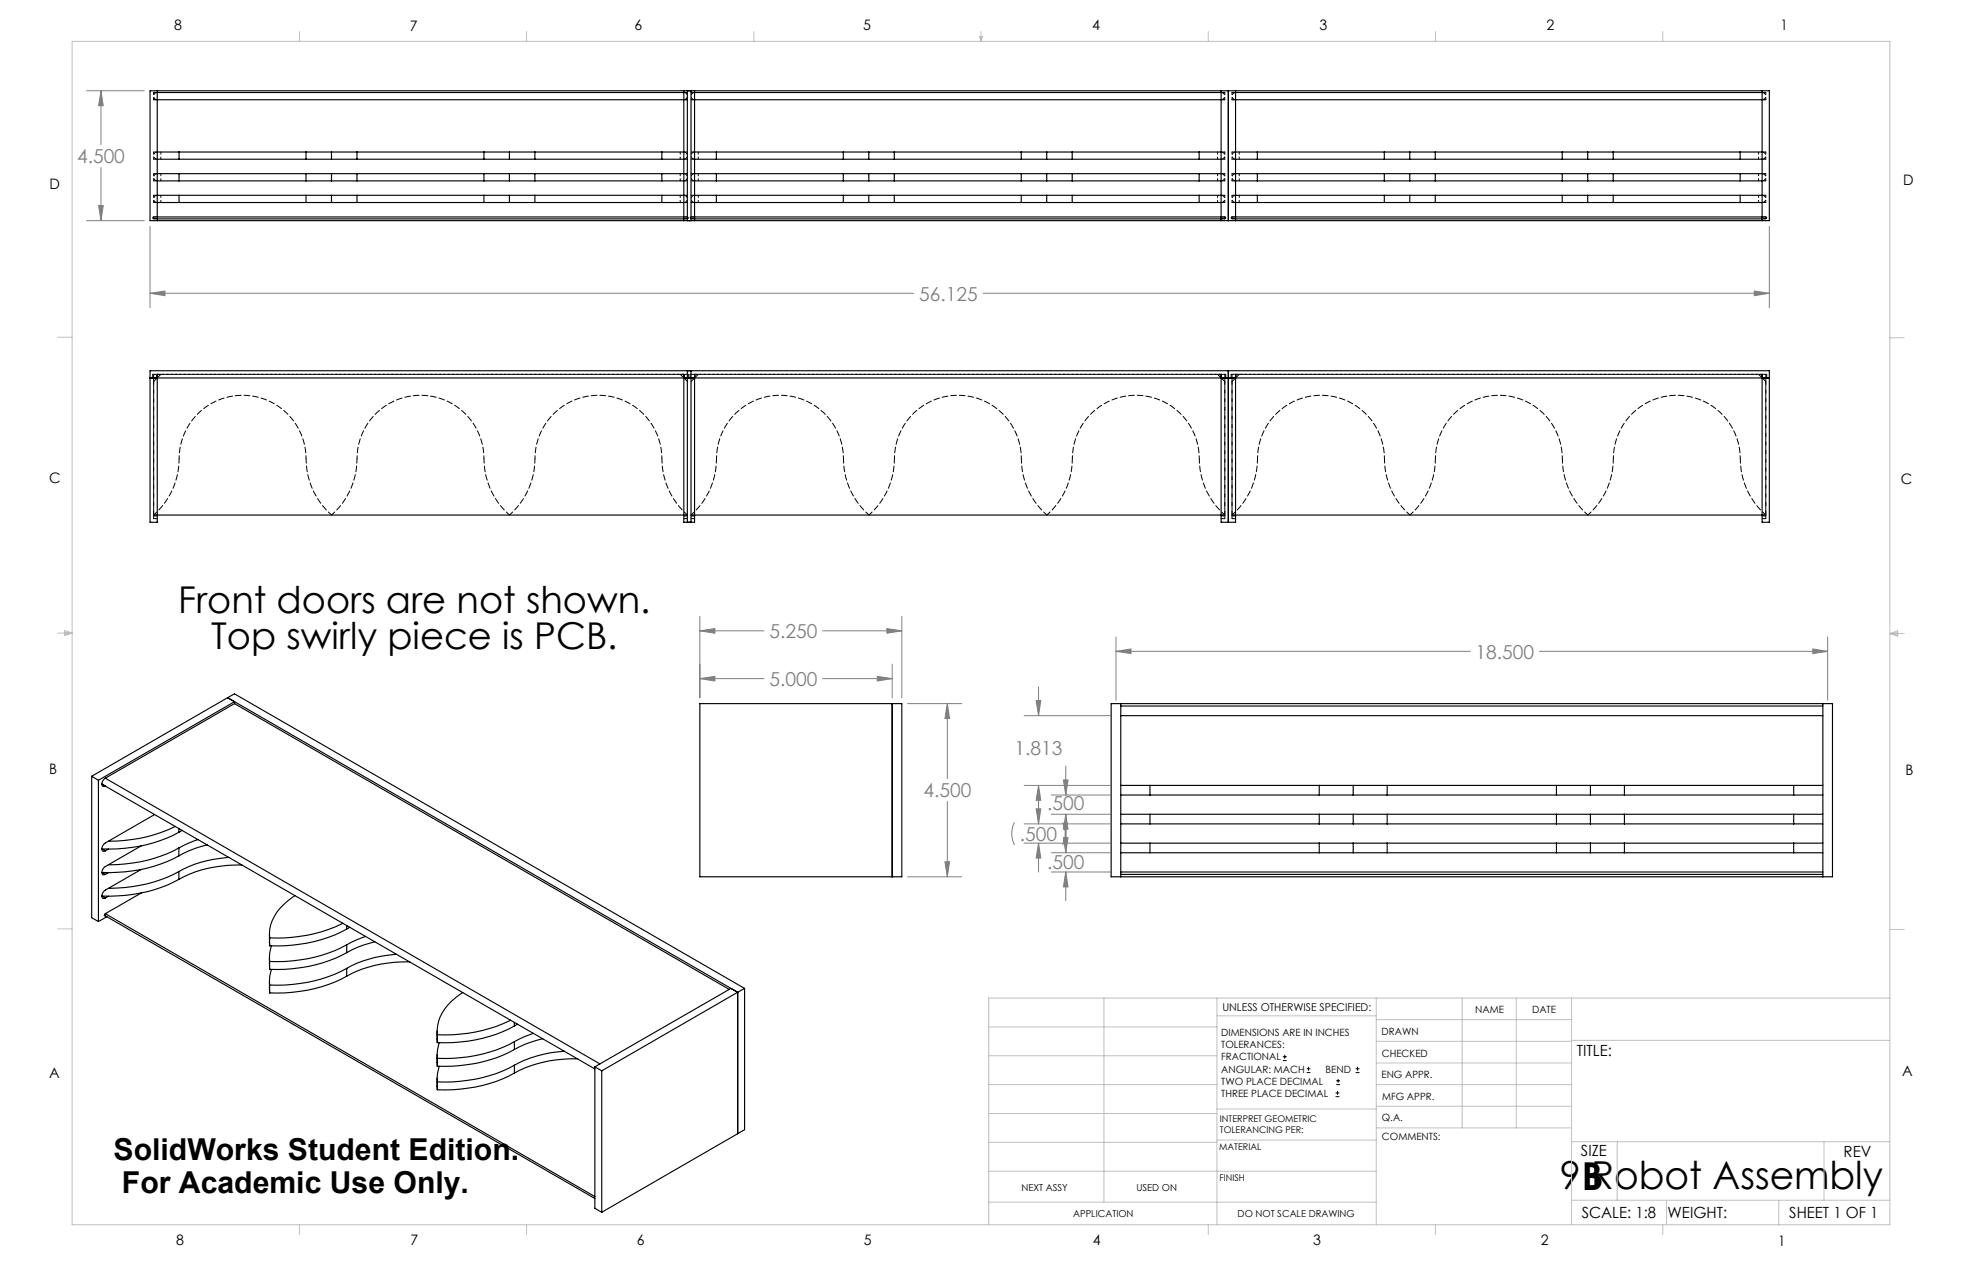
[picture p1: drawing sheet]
<svg xmlns="http://www.w3.org/2000/svg" width="432mm" height="279mm" viewBox="0 0 432 279" stroke-linecap="round" stroke-linejoin="round" font-family="sans-serif">
<g fill="none" stroke="#000" stroke-width=".22">
<path d="M282.3 233.3h.9M282.3 232.5h.9M282.8 232.1v.8M287.6 236h.8M287.6 235.1h.8M288 234.7v.8M294.1 238.6h.8M294.1 237.8h.8M294.5 237.4v.8M298.3 236h.9M298.3 235.1h.9M298.8 234.7v.8"/>
<path d="M293.9 241.3h.9M293.9 240.5h.9M294.4 240v.8"/>
</g>
<g fill="none" stroke="#808080" stroke-width=".22">
<path d="M19 20h12.7M22.2 20l.5 3.2h-1zM22.2 20v11.8M22.2 36.9v11.6M19 48.5h12.7M21.7 45.2h1l-.5 3.3zM33 49.8v17.9M389.4 49.8v17.9M33 64.5l3.3-.5v1.1zM33 64.5h168.1M216.4 64.5h173M386.1 64l3.3 .5-3.3 .6z"/>
<path d="M154 138.8l3.3-.5v1zM154 135.6v17.9M154 138.8h14.1M181 138.8h17.5M195.2 138.3l3.3 .5-3.3 .5zM198.5 135.6v17.9M154 149.3l3.3-.5v1zM154 149.3h14.1M181 149.3h15.4M193.1 148.8l3.3 .5-3.3 .5zM196.4 146.1v7.4M199.7 154.8h12"/>
<path d="M208.5 154.8l.5 3.3h-1zM208.5 154.8v16.5M225.4 157.4h18.9M228 154.1h1.1l-.5 3.3zM228.6 151.1v6.3M245.6 143.3l3.3-.5v1zM245.6 140.1v14M245.6 143.3h78M338.8 143.3h63.4M399 142.8l3.2 .5-3.2 .5zM402.2 140.1v14M208.5 176.3v16.6"/>
<path d="M225.4 172.8h18.9M228 177.9h1.1l-.5 3.4zM228.6 172.8l.5 3.3h-1.1zM228.6 172.8v8.5M231.4 179.1h12.9M231.4 174.9h12.9M234 171.6h1.1l-.5 3.3zM234.6 179.1l.5 3.3h-1.1zM234.6 168.6v6.3M234.6 179.1v8.5M199.7 192.9h12M208 189.6h1l-.5 3.3z"/>
<path d="M223.3 180.9l-.2 .3a5.5 5.5 0 0 0 .2 4.7M225.4 185.5h18.9M225.4 181.3h18.9M228.6 185.5l.5 3.3h-1.1zM228.6 185.5v6.3M231.4 191.8h12.9M231.4 187.6h12.9M233.8 180.9a5.5 5.5 0 0 1 0 5M234 184.3h1.1l-.5 3.3zM234.6 191.8l.5 3.3h-1.1zM234.6 191.8v6.4"/>
</g>
<g fill="none" stroke="#c0c0c0" stroke-width=".22">
<path d="M15.9 9.1h400v260.4h-400zM65.9 6.9v2.2M115.9 6.9v2.2M165.9 6.9v2.2M215.6 8h.6l-.3 1.1zM215.7 8l.2 1.1M215.9 6.9v2.2M216 8l-.1 1.1M265.9 6.9v2.2M315.9 6.9v2.2M365.9 6.9v2.2M12.7 74.2h3.2"/>
<path d="M415.9 74.3h3.2M12.7 139.3h3.2M14.2 139.1l1.7 .2M14.2 138.7l1.7 .6-1.7 .5zM15.9 139.3l-1.7 .3M415.9 139.4h3.2M415.9 139.4l1.8-.6v1.2zM415.9 139.4l1.8 .3M417.7 139.2l-1.8 .2M12.7 204.4h3.2M243 219.6v44.9M267.8 219.6v49.9"/>
<path d="M302.9 219.6v49.9M321.8 219.6v28.5M333.7 219.6v28.5M345.9 219.6v49.9M415.9 204.5h3.2M415.9 219.6h-198.3v49.9M217.6 238.6h50.2M217.6 232.3h50.2M217.6 225.9h50.2M267.8 223.5h35.1M302.9 233.9h43M302.9 229.1h43"/>
<path d="M302.9 224.3h43M302.9 238.6h43M345.9 228.9h70M217.6 257.7h85.3M217.6 251.3h50.2M217.6 245h50.2M267.8 250.8h35.1M267.8 244h35.1M302.9 248.1h43M302.9 243.4h43M345.9 251.2h70M355.9 251.2v12.9"/>
<path d="M401.4 251.2v12.9M65.9 269.5v2.1M115.9 269.5v2.1M217.6 264.5h85.3M265.9 269.5v2.1M315.9 269.5v2.1M345.9 264.1h70M365.9 269.5v2.1M366.8 264.1v5.4M391.5 264.1v5.4"/>
</g>
<path d="M33 64.5l3.3-.5v1.1zM386.1 64l3.3 .5-3.3 .6zM21.7 45.2h1l-.5 3.3zM22.2 20l.5 3.2h-1zM234.6 191.8l.5 3.3h-1.1zM234 184.3h1.1l-.5 3.3zM228.6 185.5l.5 3.3h-1.1zM228 177.9h1.1l-.5 3.4zM234.6 179.1l.5 3.3h-1.1zM234 171.6h1.1l-.5 3.3zM228.6 172.8l.5 3.3h-1.1zM228 154.1h1.1l-.5 3.3zM245.6 143.3l3.3-.5v1zM399 142.8l3.2 .5-3.2 .5zM208 189.6h1l-.5 3.3zM208.5 154.8l.5 3.3h-1zM154 149.3l3.3-.5v1zM193.1 148.8l3.3 .5-3.3 .5zM154 138.8l3.3-.5v1zM195.2 138.3l3.3 .5-3.3 .5z" fill="#808080"/>
<g fill="none" stroke="#000" stroke-width=".25">
<path d="M33 20h356.4v28.5h-356.4zM34.6 20v28.5M150.5 20v28.5M151.3 20v28.5M152.1 20v28.5M152.9 20v28.5M268.7 20v28.5M270.3 20v28.5M271.9 20v28.5M387.8 20v28.5M34.6 35h4.8M34.6 33.4h4.8"/>
<path d="M34.6 39.8h4.8M34.6 38.2h4.8M34.6 20.4h115.9M34.6 21.9h115.9M39.4 35h27.9M39.4 33.4h27.9M39.4 39.8h27.9M39.4 38.2h27.9M39.4 33.4v1.6M39.4 38.2v1.6M67.3 35h5.7M67.3 33.4h5.7"/>
<path d="M67.3 39.8h5.7M67.3 38.2h5.7M67.3 33.4v1.6M67.3 38.2v1.6M73 35h5.6M73 33.4h5.6M73 39.8h5.6M73 38.2h5.6M73 33.4v1.6M73 38.2v1.6M78.6 35h27.9M78.6 33.4h27.9"/>
<path d="M78.6 39.8h27.9M78.6 38.2h27.9M78.6 33.4v1.6M78.6 38.2v1.6M106.5 35h5.6M106.5 33.4h5.6M106.5 39.8h5.6M106.5 38.2h5.6M106.5 33.4v1.6M106.5 38.2v1.6M112.1 35h5.6M112.1 33.4h5.6"/>
<path d="M112.1 39.8h5.6M112.1 38.2h5.6M112.1 33.4v1.6M112.1 38.2v1.6M117.7 35h28M117.7 33.4h28M117.7 39.8h28M117.7 38.2h28M117.7 33.4v1.6M117.7 38.2v1.6M145.7 35h4.8M145.7 33.4h4.8"/>
<path d="M145.7 39.8h4.8M145.7 38.2h4.8M145.7 33.4v1.6M145.7 38.2v1.6M152.9 39.8h4.8M152.9 38.2h4.8M152.9 33.4h4.8M152.9 35h4.8M152.9 20.4h115.8M152.9 21.9h115.8M157.7 39.8h27.9M157.7 38.2h27.9"/>
<path d="M157.7 33.4h27.9M157.7 35h27.9M157.7 33.4v1.6M157.7 38.2v1.6M185.6 39.8h5.6M185.6 38.2h5.6M185.6 33.4h5.6M185.6 35h5.6M185.6 33.4v1.6M185.6 38.2v1.6M191.2 39.8h5.6M191.2 38.2h5.6"/>
<path d="M191.2 33.4h5.6M191.2 35h5.6M191.2 33.4v1.6M191.2 38.2v1.6M196.8 39.8h28M196.8 38.2h28M196.8 33.4h28M196.8 35h28M196.8 33.4v1.6M196.8 38.2v1.6M224.8 39.8h5.6M224.8 38.2h5.6"/>
<path d="M224.8 35h5.6M224.8 33.4h5.6M224.8 33.4v1.6M224.8 38.2v1.6M230.4 39.8h5.6M230.4 38.2h5.6M230.4 35h5.6M230.4 33.4h5.6M230.4 33.4v1.6M230.4 38.2v1.6M236 39.8h27.9M236 38.2h27.9"/>
<path d="M236 33.4h27.9M236 35h27.9M236 33.4v1.6M236 38.2v1.6M263.9 39.8h4.8M263.9 38.2h4.8M263.9 33.4h4.8M263.9 35h4.8M263.9 33.4v1.6M263.9 38.2v1.6M271.9 35h4.8M271.9 33.4h4.8"/>
<path d="M271.9 38.2h4.8M271.9 39.8h4.8M271.9 20.4h115.9M271.9 21.9h115.9M276.7 35h28M276.7 33.4h28M276.7 38.2h28M276.7 39.8h28M276.7 33.4v1.6M276.7 38.2v1.6M304.7 35h5.6M304.7 33.4h5.6"/>
<path d="M304.7 38.2h5.6M304.7 39.8h5.6M304.7 33.4v1.6M304.7 38.2v1.6M310.3 35h5.6M310.3 33.4h5.6M310.3 38.2h5.6M310.3 39.8h5.6M310.3 33.4v1.6M310.3 38.2v1.6M315.9 35h27.9M315.9 33.4h27.9"/>
<path d="M315.9 38.2h27.9M315.9 39.8h27.9M315.9 33.4v1.6M315.9 38.2v1.6M343.8 35h5.6M343.8 33.4h5.6M343.8 38.2h5.6M343.8 39.8h5.6M343.8 33.4v1.6M343.8 38.2v1.6M349.4 35h5.6M349.4 33.4h5.6"/>
<path d="M349.4 38.2h5.6M349.4 39.8h5.6M349.4 33.4v1.6M349.4 38.2v1.6M355 35h28M355 33.4h28M355 38.2h28M355 39.8h28M355 33.4v1.6M355 38.2v1.6M383 35h4.8M383 33.4h4.8"/>
<path d="M383 38.2h4.8M383 39.8h4.8M383 33.4v1.6M383 38.2v1.6M34.6 43h4.8M34.6 44.6h4.8M34.6 48.2h115.9M34.6 47.7h115.9M39.4 43h27.9M39.4 44.6h27.9M39.4 43v1.6M67.3 43h5.7"/>
<path d="M67.3 44.6h5.7M67.3 43v1.6M73 43h5.6M73 44.6h5.6M73 43v1.6M78.6 43h27.9M78.6 44.6h27.9M78.6 43v1.6M106.5 44.6h5.6M106.5 43h5.6M106.5 43v1.6M112.1 43h5.6"/>
<path d="M112.1 44.6h5.6M112.1 43v1.6M117.7 43h28M117.7 44.6h28M117.7 43v1.6M145.7 43h4.8M145.7 44.6h4.8M145.7 43v1.6M152.9 44.6h4.8M152.9 43h4.8M152.9 48.2h115.8M152.9 47.7h115.8"/>
<path d="M157.7 44.6h27.9M157.7 43h27.9M157.7 43v1.6M185.6 44.6h5.6M185.6 43h5.6M185.6 43v1.6M191.2 44.6h5.6M191.2 43h5.6M191.2 43v1.6M196.8 44.6h28M196.8 43h28M196.8 43v1.6"/>
<path d="M224.8 44.6h5.6M224.8 43h5.6M224.8 43v1.6M230.4 44.6h5.6M230.4 43h5.6M230.4 43v1.6M236 44.6h27.9M236 43h27.9M236 43v1.6M263.9 44.6h4.8M263.9 43h4.8M263.9 43v1.6"/>
<path d="M271.9 44.6h4.8M271.9 43h4.8M271.9 48.2h115.9M271.9 47.7h115.9M276.7 44.6h28M276.7 43h28M276.7 43v1.6M304.7 44.6h5.6M304.7 43h5.6M304.7 43v1.6M310.3 44.6h5.6M310.3 43h5.6"/>
<path d="M310.3 43v1.6M315.9 44.6h27.9M315.9 43h27.9M315.9 43v1.6M343.8 44.6h5.6M343.8 43h5.6M343.8 43v1.6M349.4 44.6h5.6M349.4 43h5.6M349.4 43v1.6M355 44.6h28M355 43h28"/>
<path d="M355 43v1.6M383 44.6h4.8M383 43h4.8M383 43v1.6M33 83.1h356.4M34.6 83.1v31.8h-1.6v-33.3h356.4v33.3h-1.6v-31.8M150.5 83.1v31.8h2.4v-31.8M151.3 81.6v33.3M152.1 81.6v33.3M268.7 83.1v31.8h3.2v-31.8M270.3 81.6v33.3M34.6 113.3h115.9"/>
<path d="M152.9 113.3h115.8M271.9 113.3h115.9M50.1 153.5l1.5 .9M50.1 153.5l-29.9 17.3M50.1 153.5l112.2 64.8M50.1 153.5l1.5-.9 112.3 64.9M51.6 154.4l-29.9 17.3M51.6 154.4v.4M51.6 154.8l-28.4 16.4M51.6 154.8l108.9 62.9M154 154.8h44.5v38.1h-44.5zM196.4 154.8v38.1"/>
<path d="M244.5 154.8h158.8v38.1h-158.8zM246.7 157.4h154.5M246.7 155.3h154.5M246.7 154.8v38.1M401.2 154.8v38.1M20.2 170.8l1.5 .9M20.2 170.8v31.1l1.5 .8M21.7 171.7v31M23.2 171.2l-.7 .8a.66 .66 0 0 0 .4 1l.3-.1-.8-.4 108.5 62.7M23.2 171.2l108.8 62.9M34 179.2l-10.8 6.3-.7 .8a.66 .66 0 0 0 .4 1l.3-.1M246.7 179.1h6.4"/>
<path d="M246.7 172.8h6.4M246.7 174.9h6.4M253.1 179.1h37.2M253.1 172.8h37.2M253.1 174.9h37.2M253.1 172.8v2.1M253.1 179.1v2.2M290.3 179.1h7.5M290.3 172.8h7.5M290.3 174.9h7.5M290.3 172.8v2.1M290.3 179.1v2.2"/>
<path d="M297.8 179.1h7.5M297.8 172.8h7.5M297.8 174.9h7.5M297.8 172.8v2.1M297.8 179.1v2.2M305.3 179.1h37.2M305.3 172.8h37.2M305.3 174.9h37.2M305.3 172.8v2.1M305.3 179.1v2.2M342.5 179.1h7.5M342.5 172.8h7.5"/>
<path d="M342.5 174.9h7.5M342.5 172.8v2.1M342.5 179.1v2.2M350 179.1h7.5M350 172.8h7.5M350 174.9h7.5M350 172.8v2.1M350 179.1v2.2M357.5 179.1h37.3M357.5 172.8h37.3M357.5 174.9h37.3M357.5 172.8v2.1"/>
<path d="M357.5 179.1v2.2M394.8 179.1h6.4M394.8 172.8h6.4M394.8 174.9h6.4M394.8 172.8v2.1M394.8 179.1v2.2M23.9 186.8l-.7 .4M23.9 192l-.7 .4M23.9 197.2l-.7 .4M31.1 186.1l-7.9 4.5-.7 .9a.66 .66 0 0 0 .4 1l.3-.1M31.1 191.3l-7.9 4.5-.7 .8a.66 .66 0 0 0 .4 1.1l.3-.1M31.1 196.5l-7.9 4.5"/>
<path d="M38.5 181.8a32 32 0 0 1-14.6 3.3M39.4 186.5a31.5 31.5 0 0 1-15.5 3.8M39.4 188.3a31.9 31.9 0 0 1-17 3.6l.8 .5M39.4 183.1a31.9 31.9 0 0 1-17 3.7l.8 .4M39.4 191.7a31.5 31.5 0 0 1-15.5 3.7M39.4 193.5a31.9 31.9 0 0 1-17 3.6l.8 .5M39.4 182.3v.8M39.4 186.5v1.8M39.4 191.7v1.8M40.1 182.7l-.7 .4M43.6 184.7l-1.9 .7-2.3 1.1M45.6 185.9a22 22 0 0 0-6.2 2.4"/>
<path d="M50.4 188.6a26.2 26.2 0 0 0-11 3.1M53.3 190.3a27.3 27.3 0 0 0-13.9 3.2M64.9 197.1a10.5 10.5 0 0 0-5.6 8.3v.9a32.9 32.9 0 0 0 16.2-3.2M246.7 181.3h6.4M246.7 185.5h6.4M246.7 187.6h6.4M246.7 191.8h154.5M246.7 192.4h154.5M253.1 181.3h37.2M253.1 185.5h37.2M253.1 187.6h37.2M253.1 185.5v2.1"/>
<path d="M290.3 181.3h7.5M290.3 185.5h7.5M290.3 187.6h7.5M290.3 185.5v2.1M297.8 181.3h7.5M297.8 185.5h7.5M297.8 187.6h7.5M297.8 185.5v2.1M305.3 181.3h37.2M305.3 185.5h37.2M305.3 187.6h37.2M305.3 185.5v2.1"/>
<path d="M342.5 181.3h7.5M342.5 187.6h7.5M342.5 185.5h7.5M342.5 185.5v2.1M350 181.3h7.5M350 185.5h7.5M350 187.6h7.5M350 185.5v2.1M357.5 181.3h37.3M357.5 185.5h37.3M357.5 187.6h37.3M357.5 185.5v2.1"/>
<path d="M394.8 181.3h6.4M394.8 185.5h6.4M394.8 187.6h6.4M394.8 185.5v2.1M23.2 201l-.2 .5h.2l-.2-.1 107.9 62.3M23.2 201l107.7 62.2M23.5 201.7l-1.8 1M59.3 205.5v2.6M59.3 210.7v2.6M59.3 215.9v2.5M59.3 212.4v.9M59.3 207.3v.8"/>
<path d="M59.3 217.6v.8M76.3 207.9a32.1 32.1 0 0 1-17 3.6 7.3 7.3 0 0 1 .5-3.4M76.3 209.6a32.1 32.1 0 0 1-17 3.7M76.3 204.4a32.1 32.1 0 0 1-17 3.7M76.3 213a32.1 32.1 0 0 1-17 3.7 7.3 7.3 0 0 1 .5-3.4M76.3 214.8a32.1 32.1 0 0 1-17 3.6M76.3 203.6v.8M76.3 207.9v1.7M76.3 213v1.8M77 204l-.7 .4M80.5 206l-1.9 .7-2.3 1.2M82.5 207.2l-1.4 .4a19.6 19.6 0 0 0-4.8 2"/>
<path d="M87.3 210a25.1 25.1 0 0 0-11 3M90.2 211.6a27.1 27.1 0 0 0-13.9 3.2M101.8 218.4a10.7 10.7 0 0 0-5.6 8.3v.9M162.3 218.3l-29.9 17.3M162.3 218.3v31.1M162.3 218.3l-1.4-.8-30 17.2M163.9 217.5l-1.6 .8M163.9 217.5v31l-1.6 .9M96.2 226.8v2.6M96.2 232v2.6M96.2 237.2v2.5M96.2 227.6v1.8"/>
<path d="M96.2 232.8v1.8M96.2 238v1.7M96.7 229.4a8.8 8.8 0 0 0-.5 3.4M96.7 234.6a8.8 8.8 0 0 0-.5 3.4M112.4 224.4a32.3 32.3 0 0 1-16.2 3.2M113.2 229.2a31.9 31.9 0 0 1-17 3.6M113.2 230.9a31.9 31.9 0 0 1-17 3.7M113.2 225.7a31.9 31.9 0 0 1-17 3.7M113.2 234.4a31.9 31.9 0 0 1-17 3.6M113.2 236.1a31.9 31.9 0 0 1-17 3.6M113.2 224.9v.8M113.2 229.2v1.7"/>
<path d="M113.2 234.4v1.7M113.9 225.3l-.7 .4M117.4 227.3l-1.9 .7-2.3 1.2M119.5 228.5l-1.4 .4a20.7 20.7 0 0 0-4.9 2M124.2 231.3a26.4 26.4 0 0 0-11 3.1M127.1 232.9a27.3 27.3 0 0 0-13.9 3.2M130.9 234.7l1.5 .9M130.9 234.7v31.1l1.5 .9M132.4 235.6v31.1M162.3 249.4l-29.9 17.3"/>
</g>
<g fill="none" stroke="#000" stroke-width=".22" stroke-dasharray="1.3 .6" stroke-dashoffset=".8">
<path d="M33.8 38.2v1.6M33.8 33.4v1.6M33.8 20.3v1.6M35.4 35v-1.6M35.4 39.8v-1.6M149.7 35v-1.6M149.7 39.8v-1.6M153.7 39.8v-1.6M153.7 35v-1.6M268 39.8v-1.6M268 35v-1.6M269.6 21.9v-1.6"/>
<path d="M269.6 35v-1.6M269.6 39.8v-1.6M271.1 20.3v1.6M271.1 33.4v1.6M271.1 38.2v1.6M272.7 35v-1.6M272.7 39.8v-1.6M387 35v-1.6M387 39.8v-1.6M388.6 35v-1.6M388.6 21.9v-1.6M388.6 39.8v-1.6"/>
<path d="M33.8 43v1.6M35.4 44.6v-1.6M149.7 44.6v-1.6M153.7 44.6v-1.6M268 44.6v-1.6M269.6 44.6v-1.6M271.1 43v1.6M272.7 44.6v-1.6M387 44.6v-1.6M388.6 44.6v-1.6"/>
</g>
<g fill="none" stroke="#000" stroke-width=".22" stroke-dasharray="1.3 .6" stroke-dashoffset=".4">
<path d="M33.8 21.9h.8M33.8 20.3h.8M34.6 39.8h-.8M34.6 38.2h-.8M34.6 35h-.8M34.6 33.4h-.8M34.6 21.9h-.8M34.6 20.3h-.8M150.5 21.9h.8M150.5 20.3h.8M151.3 21.9h-.8M151.3 20.3h-.8"/>
<path d="M151.3 35h-.8M151.3 33.4h-.8M151.3 39.8h-.8M151.3 38.2h-.8M152.1 20.3h.8M152.1 21.9h.8M152.9 35h-.8M152.9 33.4h-.8M152.9 39.8h-.8M152.9 38.2h-.8M152.9 21.9h-.8M152.9 20.3h-.8"/>
<path d="M268.8 20.3h.8M268.8 21.9h.8M269.6 21.9h-.8M269.6 20.3h-.8M269.6 35h-.8M269.6 33.4h-.8M269.6 39.8h-.8M269.6 38.2h-.8M271.1 20.3h.8M271.1 21.9h.8M271.9 21.9h-.8M271.9 20.3h-.8"/>
<path d="M271.9 35h-.8M271.9 33.4h-.8M271.9 39.8h-.8M271.9 38.2h-.8M387.8 20.3h.8M387.8 21.9h.8M388.6 35h-.8M388.6 33.4h-.8M388.6 21.9h-.8M388.6 20.3h-.8M388.6 39.8h-.8M388.6 38.2h-.8"/>
<path d="M33.8 48.1h.8M33.8 47.7h.8M34.6 44.6h-.8M34.6 43h-.8M34.6 48.1h-.8M34.6 47.7h-.8M150.5 48.1h.8M150.5 47.7h.8M151.3 44.6h-.8M151.3 43h-.8M151.3 48.1h-.8M151.3 47.7h-.8"/>
<path d="M152.1 47.7h.8M152.1 48.1h.8M152.9 44.6h-.8M152.9 43h-.8M152.9 48.1h-.8M152.9 47.7h-.8M268.8 47.7h.8M268.8 48.1h.8M269.6 44.6h-.8M269.6 43h-.8M269.6 48.1h-.8M269.6 47.7h-.8"/>
<path d="M271.1 48.1h.8M271.1 47.7h.8M271.9 44.6h-.8M271.9 43h-.8M271.9 48.1h-.8M271.9 47.7h-.8M387.8 48.1h.8M387.8 47.7h.8M388.6 44.6h-.8M388.6 43h-.8M388.6 48.1h-.8M388.6 47.7h-.8"/>
<path d="M33.6 82.4v.7M33.8 82.4v30.9M34.6 82.4v.7M150.5 82.4v.7M151.5 83.1v-.7M151.9 82.4v.7M152.9 82.4v.7M268.8 82.4v.7M269.8 83.1v-.7M270.9 82.4v.7M271.1 82.4v30.9M271.9 82.4v.7"/>
<path d="M387.8 82.4v.7M388.8 83.1v-.7M33.8 113.3h.8M33.8 113.3v.8M33.8 114.1h.8M33.8 113.5h.8M34.6 113.3h-.8M150.5 113.3h.8M150.5 114.1h.8M150.5 113.5h.8M151.3 113.3h-.8M152.1 113.3h.8"/>
<path d="M152.1 114.1h.8M152.1 113.5h.8M152.9 113.3h-.8M268.8 113.3h.8M268.8 114.1h.8M268.8 113.5h.8M269.6 113.3v-30.9M269.6 114.1v-.8M269.6 113.3h-.8M271.1 113.3h.8M271.1 113.3v.8M271.1 114.1h.8"/>
<path d="M271.1 113.5h.8M271.9 113.3h-.8M387.8 113.3h.8M387.8 114.1h.8M387.8 113.5h.8M388.6 113.3v-30.9M388.6 113.3h-.8M388.6 114.1v-.8"/>
</g>
<g fill="none" stroke="#000" stroke-width=".22" stroke-dasharray="1.3 .6">
<path d="M33.8 47.7v.4M33.8 48.1a.2 .2 0 0 1-.2-.2 .2 .2 0 0 1 .2-.2M151.3 47.7a.2 .2 0 0 1 .2 .2 .2 .2 0 0 1-.2 .2M152.1 48.1a.2 .2 0 0 1-.2-.2 .2 .2 0 0 1 .2-.2M269.6 48.1v-.4M269.6 47.7a.2 .2 0 0 1 .2 .2 .2 .2 0 0 1-.2 .2M271.1 47.7v.4M271.1 48.1a.2 .2 0 0 1-.2-.2 .2 .2 0 0 1 .2-.2M388.6 48.1v-.4M388.6 47.7a.2 .2 0 0 1 .2 .2 .2 .2 0 0 1-.2 .2M33.6 82.4h.2M151.3 82.4h-117.5"/>
<path d="M151.3 82.4h.2M151.9 82.4h.2M269.6 82.4h-117.5M269.6 82.4h.2M270.9 82.4h.2M388.6 82.4h-117.5M388.6 82.4h.2"/>
</g>
<g fill="none" stroke="#000" stroke-width=".22" stroke-dasharray="1.3 .6" stroke-dashoffset=".3">
<path d="M34.6 21.9a.79 .79 0 0 1-.8-.8 .79 .79 0 0 1 .8-.8M34.6 35a.79 .79 0 0 1-.8-.8 .79 .79 0 0 1 .8-.8M34.6 39.8a.79 .79 0 0 1-.8-.8 .79 .79 0 0 1 .8-.8M150.5 21.9a.79 .79 0 0 0 .8-.8 .79 .79 0 0 0-.8-.8M150.5 33.4a.79 .79 0 0 1 .8 .8 .79 .79 0 0 1-.8 .8M150.5 38.2a.79 .79 0 0 1 .8 .8 .79 .79 0 0 1-.8 .8M152.9 39.8a.79 .79 0 0 1-.8-.8 .79 .79 0 0 1 .8-.8M152.9 35a.79 .79 0 0 1-.8-.8 .79 .79 0 0 1 .8-.8M152.9 21.9a.79 .79 0 0 1-.8-.8 .79 .79 0 0 1 .8-.8M268.8 21.9a.79 .79 0 0 0 .8-.8 .79 .79 0 0 0-.8-.8M268.8 38.2a.79 .79 0 0 1 .8 .8 .79 .79 0 0 1-.8 .8M268.8 33.4a.79 .79 0 0 1 .8 .8 .79 .79 0 0 1-.8 .8"/>
<path d="M271.9 35a.79 .79 0 0 1-.8-.8 .79 .79 0 0 1 .8-.8M271.9 39.8a.79 .79 0 0 1-.8-.8 .79 .79 0 0 1 .8-.8M271.9 21.9a.79 .79 0 0 1-.8-.8 .79 .79 0 0 1 .8-.8M387.8 33.4a.79 .79 0 0 1 .8 .8 .79 .79 0 0 1-.8 .8M387.8 38.2a.79 .79 0 0 1 .8 .8 .79 .79 0 0 1-.8 .8M387.8 21.9a.79 .79 0 0 0 .8-.8 .79 .79 0 0 0-.8-.8M34.6 44.6a.79 .79 0 0 1-.8-.8 .79 .79 0 0 1 .8-.8M150.5 43a.79 .79 0 0 1 .8 .8 .79 .79 0 0 1-.8 .8M152.9 44.6a.79 .79 0 0 1-.8-.8 .79 .79 0 0 1 .8-.8M268.8 43a.79 .79 0 0 1 .8 .8 .79 .79 0 0 1-.8 .8M271.9 44.6a.79 .79 0 0 1-.8-.8 .79 .79 0 0 1 .8-.8M387.8 43a.79 .79 0 0 1 .8 .8 .79 .79 0 0 1-.8 .8"/>
<path d="M39.4 100.9a16.5 16.5 0 0 1-5.6 12.4M67.4 100.9a16.5 16.5 0 0 0 5.6 12.4M78.6 100.9a16.5 16.5 0 0 1-5.6 12.4M106.5 100.9a16.5 16.5 0 0 0 5.6 12.4M117.7 100.9a16.5 16.5 0 0 1-5.6 12.4M145.7 100.9a16.5 16.5 0 0 0 5.6 12.4M157.7 100.9a16.5 16.5 0 0 1-5.6 12.4M185.6 100.9a16.5 16.5 0 0 0 5.6 12.4M196.8 100.9a16.5 16.5 0 0 1-5.6 12.4M224.8 100.9a16.5 16.5 0 0 0 5.6 12.4M236 100.9a16.5 16.5 0 0 1-5.6 12.4M263.9 100.9a16.5 16.5 0 0 0 5.7 12.4"/>
<path d="M276.8 100.9a16.5 16.5 0 0 1-5.7 12.4M304.7 100.9a16.5 16.5 0 0 0 5.6 12.4M315.9 100.9a16.5 16.5 0 0 1-5.6 12.4M343.8 100.9a16.5 16.5 0 0 0 5.7 12.4M355.1 100.9a16.5 16.5 0 0 1-5.6 12.4M383 100.9a16.5 16.5 0 0 0 5.6 12.4"/>
</g>
<path d="M33.8 83.9l1.6-1.5M149.7 82.4l1.6 1.5M152.1 83.9l1.6-1.5M268 82.4l1.6 1.5M271.1 83.9l1.6-1.5M387 82.4l1.6 1.5" fill="none" stroke="#000" stroke-width=".22" stroke-dasharray="1.3 .6" stroke-dashoffset=".5"/>
<path d="M67.4 100.9a14 14 0 0 0-14-13.9 14 14 0 0 0-14 13.9M106.5 100.9a14 14 0 0 0-14-13.9 14 14 0 0 0-13.9 13.9M145.7 100.9a14 14 0 0 0-14-13.9 14 14 0 0 0-14 13.9M185.6 100.9a14 14 0 0 0-13.9-13.9 14 14 0 0 0-14 13.9M224.8 100.9a14 14 0 0 0-14-13.9 14 14 0 0 0-14 13.9M263.9 100.9a14 14 0 0 0-13.9-13.9 14 14 0 0 0-14 13.9M304.7 100.9a14 14 0 0 0-14-13.9 14 14 0 0 0-13.9 13.9M343.8 100.9a14 14 0 0 0-13.9-13.9 14 14 0 0 0-14 13.9M383 100.9a14 14 0 0 0-14-13.9 14 14 0 0 0-13.9 13.9" fill="none" stroke="#000" stroke-width=".22" stroke-dasharray="1.3 .6" stroke-dashoffset=".6"/>
<path d="M33.8 83.1v30.2M34.6 82.4h115.9M152.9 82.4h115.9M269.6 83.1v30.2M271.1 83.1v30.2M271.9 82.4h115.9M388.6 83.1v30.2" fill="none" stroke="#000" stroke-width=".22" stroke-dasharray="1.3 .6" stroke-dashoffset="-.2"/>
<g font-size="8.5">
<text x="343.3" y="261.6">9 Robot Assembly</text>
<text x="348.1" y="261.8">B</text>
</g>
<g font-size="8.1">
<text x="39.2" y="135">Front doors are not shown.</text>
<text x="46.5" y="142.8">Top swirly piece is PCB.</text>
</g>
<g font-size="6.6">
<text x="25" y="255.3">SolidWorks Student Edition.</text>
<text x="26.8" y="262.5">For Academic Use Only.</text>
</g>
<g font-size="4.2" fill="#808080">
<text x="17" y="35.9">4.500</text>
<text x="202.3" y="66.1">56.125</text>
<text x="169.3" y="140.4">5.250</text>
<text x="324.8" y="144.9">18.500</text>
<text x="169.3" y="150.9">5.000</text>
<text x="223.3" y="166">1.813</text>
<text x="203.2" y="175.4">4.500</text>
<text x="230.5" y="178.2">.500</text>
<text x="224.5" y="185">.500</text>
<text x="230.5" y="191.1">.500</text>
</g>
<g font-size="3.4">
<text x="347.1" y="232.3">TITLE:</text>
<text x="347.9" y="254.3">SIZE</text>
<text x="405.7" y="254.5">REV</text>
<text x="348.1" y="267.9">SCALE: 1:8</text>
<text x="367" y="268">WEIGHT:</text>
<text x="393.8" y="267.9">SHEET 1 OF 1</text>
</g>
<g font-size="3.2">
<text x="38.3" y="6.7">8</text>
<text x="90.2" y="6.7">7</text>
<text x="139.7" y="6.5">6</text>
<text x="190" y="6.5">5</text>
<text x="240.4" y="6.5">4</text>
<text x="290.4" y="6.7">3</text>
<text x="340.4" y="6.5">2</text>
<text x="391.9" y="6.7">1</text>
<text x="10.9" y="41.6">D</text>
<text x="418.9" y="40.7">D</text>
<text x="10.9" y="106.3">C</text>
<text x="418.4" y="106.4">C</text>
<text x="10.8" y="170.2">B</text>
<text x="419.4" y="170.6">B</text>
<text x="10.8" y="237.2">A</text>
<text x="418.6" y="236.8">A</text>
<text x="38.8" y="273.8">8</text>
<text x="90.4" y="273.8">7</text>
<text x="140.2" y="273.8">6</text>
<text x="190.1" y="273.9">5</text>
<text x="240.5" y="273.8">4</text>
<text x="289" y="273.9">3</text>
<text x="339.1" y="273.8">2</text>
<text x="391.4" y="274.1">1</text>
</g>
<text font-size="2.4" x="269" y="222.4">UNLESS OTHERWISE SPECIFIED:</text>
<g font-size="2.2">
<text x="268.8" y="228">DIMENSIONS ARE IN INCHES</text>
<text x="304.1" y="227.7">DRAWN</text>
<text x="324.7" y="222.9">NAME</text>
<text x="337.2" y="222.9">DATE</text>
<text x="268.8" y="230.6">TOLERANCES:</text>
<text x="268.8" y="233.3">FRACTIONAL</text>
<text x="304.1" y="232.6">CHECKED</text>
<text x="268.8" y="236">ANGULAR: MACH</text>
<text x="268.8" y="238.6">TWO PLACE DECIMAL</text>
<text x="291.7" y="236">BEND</text>
<text x="304" y="237.2">ENG APPR.</text>
<text x="268.8" y="241.3">THREE PLACE DECIMAL</text>
<text x="304.2" y="241.9">MFG APPR.</text>
<text x="304.1" y="246.7">Q.A.</text>
<text x="304.1" y="250.9">COMMENTS:</text>
</g>
<g font-size="2.1">
<text x="224.8" y="262">NEXT ASSY</text>
<text x="250.1" y="261.9">USED ON</text>
<text x="236.2" y="267.8">APPLICATION</text>
<text x="272.4" y="267.8">DO NOT SCALE DRAWING</text>
</g>
<g font-size="2">
<text x="268.5" y="246.8">INTERPRET GEOMETRIC</text>
<text x="268.5" y="249.4">TOLERANCING PER:</text>
<text x="268.3" y="252.9">MATERIAL</text>
<text x="268.4" y="259.7">FINISH</text>
</g>
</svg>
